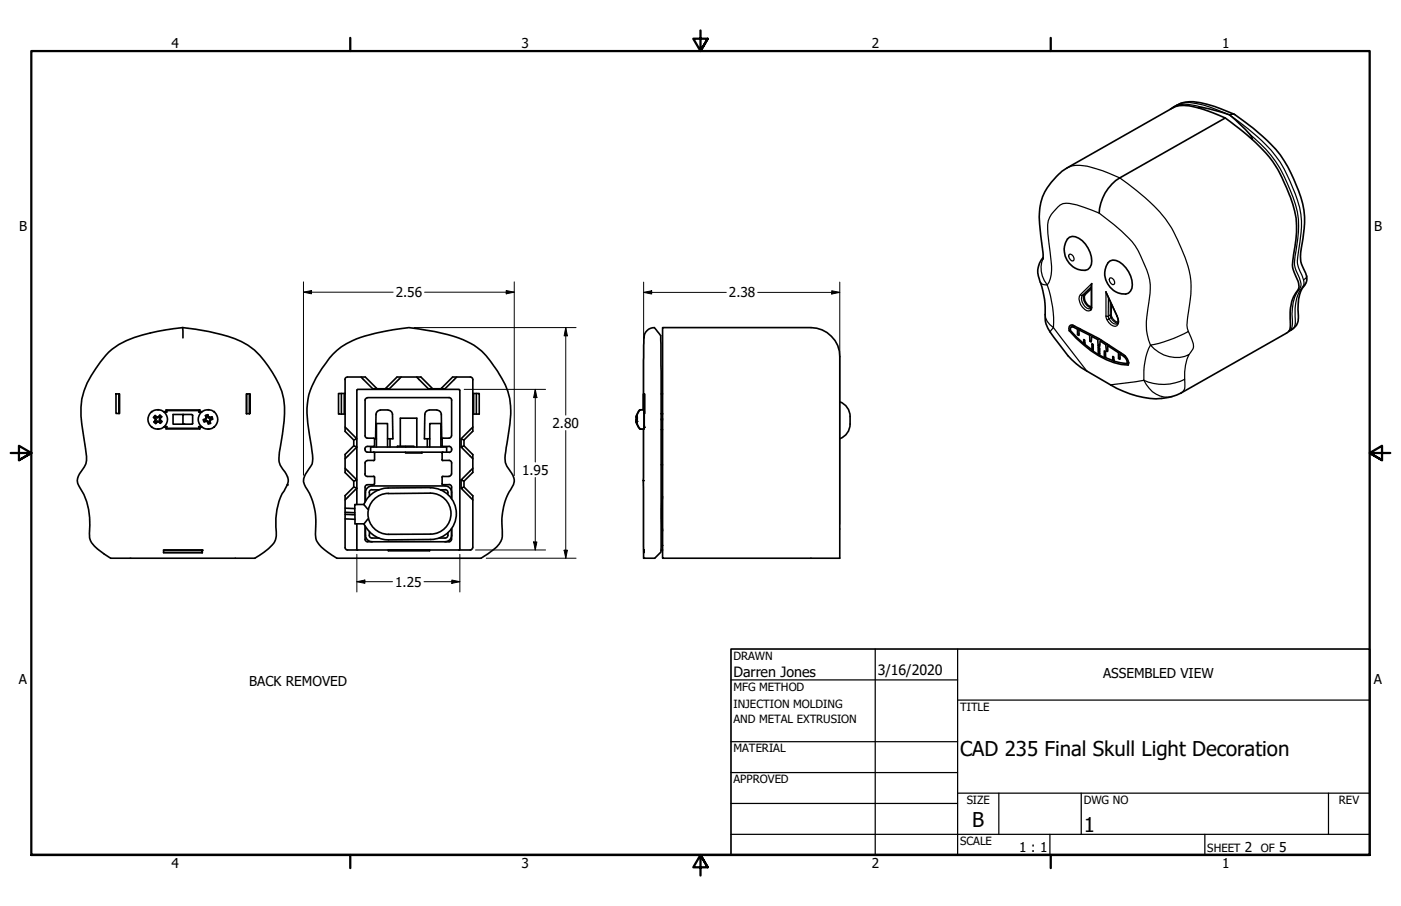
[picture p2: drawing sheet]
<svg xmlns="http://www.w3.org/2000/svg" width="432mm" height="279mm" viewBox="0 0 432 279" stroke-linecap="round" stroke-linejoin="round" font-family="sans-serif">
<!-- layer: Visible (ANSI) -->
<g fill="none" stroke="#000" stroke-width=".51">
<path d="M360.7 33.7a10 10 0 0 1 9.3-2 46.7 46.7 0 0 1 10.4 3.5M369.4 33.3l1.1-.2 2.2 .5 6.3 1.8 3.3 3a12.1 12.1 0 0 1 3.7 4.3l-.2 .2M377.6 36.4l-32.5 18.5a13.5 13.5 0 0 0-6.3 10.8M379 35.4l1.3-.2a64.4 64.4 0 0 1 14.3 12.6 49 49 0 0 1 7.3 17.1 42.1 42.1 0 0 1-1 13 10.6 10.6 0 0 0 1.6 6.7 4.1 4.1 0 0 1-1.1 4.3 17.3 17.3 0 0 0-1.2 9.1 4.3 4.3 0 0 1-3 4.2M321.5 79.4a6.7 6.7 0 0 0-.8 7.7 30.2 30.2 0 0 1 1.5 12 19.4 19.4 0 0 0 4.3 7.1 24.4 24.4 0 0 0 8.5 8.2 57.6 57.6 0 0 0 13.3 7.1 19.6 19.6 0 0 0 15.7-.3l32.9-18.7a2.56 2.56 0 0 0 .8-2.9 14.4 14.4 0 0 1 2.5-10.6v-1.7l-.8-2a8.7 8.7 0 0 1-.7-6.9 28.2 28.2 0 0 0-1.3-18.2 38.7 38.7 0 0 0-13.2-18.7l-2.4-1.9a20.7 20.7 0 0 0-9.3-5.3 18.2 18.2 0 0 0-10.1-1.5l-33.5 19a20.1 20.1 0 0 0-8.1 10.6 37.3 37.3 0 0 0 .4 13.9l.3 3.6M329 73.7a2.49 2.49 0 0 1 3.5-.2 8.5 8.5 0 0 1 3.9 8.1 2.34 2.34 0 0 1-3.2 1.7 6.3 6.3 0 0 1-4.2-9.6zM336.5 87.4l-.1 7.3-.2 .4M340.9 90l3.4 7.5a2.1 2.1 0 0 1 0 2.4M341.5 81a2.47 2.47 0 0 1 3.5-.2 8.5 8.5 0 0 1 3.9 8.1 2.37 2.37 0 0 1-3.2 1.7 6.4 6.4 0 0 1-4.2-9.6zM33.5 108.6a26.6 26.6 0 0 1 12.9-5.9l4.7-1 5.2-.7a57.5 57.5 0 0 1 18.1 4.3 24.9 24.9 0 0 1 10.6 11.3 19.8 19.8 0 0 1 2.6 13.2l-.5 4.1a29.9 29.9 0 0 0-1.1 8.6l1.1 2.2a4.4 4.4 0 0 1 1 5.6 19.6 19.6 0 0 0-2.9 14.3 5.3 5.3 0 0 1-2.5 4.6l-4.2 2.9h-44.4a15.8 15.8 0 0 1-6.2-5.4l-.3-2.2a22 22 0 0 0-3.7-15.5 4.4 4.4 0 0 1 1.4-4 5.1 5.1 0 0 0 1.4-4.2l-.3-2.5a50.7 50.7 0 0 1-1.2-15.2 32.8 32.8 0 0 1 8.3-14.5zM56.3 101l.1 3.2M102.6 109.2a27.2 27.2 0 0 1 14.7-6.8l8.7-1.4a61.6 61.6 0 0 1 18 4.3 22.4 22.4 0 0 1 9.6 9.6 20.4 20.4 0 0 1 3.6 15.8l-1.5 9.6a5.7 5.7 0 0 0 1.2 4.5 4.3 4.3 0 0 1 .8 5.7 20.9 20.9 0 0 0-2.9 14.1 6.4 6.4 0 0 1-3.6 5.6l-2.9 1.9h-44.5l-3.9-2.6-1.5-1.5a5 5 0 0 1-1.1-4.7 21.2 21.2 0 0 0-3.5-13.9 4.2 4.2 0 0 1 1.3-4.6 6 6 0 0 0 1-5.8l-1.2-8.4a21.2 21.2 0 0 1 4.4-17z"/>
<path d="M111.3 116.3l3.6 3.6h1.3l-3.6-3.6h-5.5a.79 .79 0 0 0-.8 .8l.1 15.9 2.6 2.7 1-.4-3.6-3.6M116.2 119.9h2.5M123.6 116.3l-3.6 3.6h-1.3l3.7-3.6h7.3l3.6 3.6h2.6M128.5 116.3l3.5 3.6h1.3M140.8 116.3l-3.6 3.6h-1.3l3.6-3.6h5.5l.5 .2 .2 .6v4.2M198.5 104.2a3.1 3.1 0 0 1 3.2-3.2l.6 .8a3.5 3.5 0 0 1 1.3 3.2l.2 63.7-.1 1.5-1.9 1.9h-3.4l-.2-23.9M198.5 104l-.2 22.4M204.2 101h45.7a9 9 0 0 1 8.9 9v62.1h-54.6zM329.9 100.3l.4-.1a77.5 77.5 0 0 1 16.7 9.8 2.73 2.73 0 0 1 .7 2.6 22.6 22.6 0 0 1-13.7-6.2l-2.3-2.1-2.1-2.3-.2-.7zM329.9 101.9l-.3 .1M330.6 100.3v.3M330.9 100.9h-.8l-.2 1.1 4.1 4"/>
<path d="M330.9 100.9l1.2 .6M330.9 100.4l-.7 .4M331.3 100.6l-.4 .3M332.5 101.3l-.4 .2v1.7l.4-.3M332.5 101.7l3.4 1.7M333 101.5l-.5 .2v1.7l-.4-.2M334.3 105.8l-.3 .2v-1.3l.3 .2v1.3l2.2 1.7M336.3 103.2l-.4 .2v1.8M336.5 103.8l1.8 .9M336.9 103.5l-.4 .3-.2 1.7-.4-.3 .5-.2M336.9 107.6l-.4 .3v-1.9l.4 .2v2.1l1.6 1M338.8 104.5l-.5 .2 .2 2 .5-.3"/>
<path d="M338.9 109.1l-.4 .2v-2.2l.5 .3-.1 2.1 1.5 .8M339.1 105.2l1.7 1.1M339.5 104.9l-.4 .3-.2 1.7-.4-.2M340.7 110.1l-.3 .2v-2.1l.3 .3v1.8l2.3 .9M341.2 106l-.4 .3 .2 1.9 .4-.3M341.4 106.6l3.3 2.2M341.8 106.4l-.4 .2v1.8l-.4-.2M343.3 111.1l-.3 .1v-1.3l.3 .2v1.3l4 .7M345.1 108.6l-.4 .2v1.8l.5-.3M345.2 109.2l1.2 .7M345.6 109l-.4 .2v1.6l-.5-.2M346.4 109.9a2.21 2.21 0 0 1 .9 2.2"/>
<path d="M346.8 109.7l-.4 .2M347.8 111.9l-.5 .2M35.8 121.5h1v6h-1zM36.6 121.5v6M36.8 121.5v6M46.7 131.6l.2 .2M46.9 126.9l-.2 .1M47.3 128.7l.5 .2M47.4 130.1l.4-.2 .4 .3-.2 .4M47.8 128.9l.3 .4-.3 .6M47.8 128.1l.8 .6 .7-.7 .5 .5-.5 .8 .6 .7-.5 .6-.7-.6-.7 .6-.6-.5 .5-.7-.6-.7zM47.8 128.1l.3 .5"/>
<path d="M47.8 129.7h.2M47.9 129l-.1 .2M48.1 128.6l-.3 .3M48.1 129.3l-.2 .1M48.3 130l-.1 .2M48.3 128.5l-.1 .2M48.6 128.7v.1M48.6 129.9l-.3 .1 .2 .2M48.8 128.5l.1 .2M49 130.1h.1M49 130l-.4-.1 .1 .1M49.1 128.5l-.5 .3-.5-.2"/>
<path d="M49.1 128.5l.3 .3M49.1 129.3h.2M49.3 128l-.2 .5M49.3 129h.1M49.4 128.8l-.3 .5 .4 .5M49.5 129.5l-.2 .2M49.8 128.5l-.4 .3M49.9 130l-.4-.2-.4 .3 .3 .5M50.4 126.9h.8M50.4 131.8h.8M50.6 127.1h.9M50.6 131.6h.9"/>
<path d="M51.2 131.6v.7h10.4M51.3 131.6l.1 .5h9.8l.1-.5M51.3 127.1l.1-.5h9.8l.1 .5M56.4 130.8v-.2l.2 .2h2.5M56.4 127.8h-3.1v3h3.1M59.1 127.8h-2.5l-.2 .3v-.3v3M59.2 127.9l.2 .2M59.4 128.1v2.5l-.2 .2M61.2 127.1h.9M61.2 131.6h.9M61.5 126.4v.7M61.6 126.4v.5h.8"/>
<path d="M61.6 126.4h-10.4v.7M61.6 131.6l-.1 .7M62.4 131.8h-.8v.5M62.7 129.4h.5M63.2 129.4l.1 .5M63.3 128.1l.8-.2 .4 .8 .8-.2 .2 .8-.7 .4 .1 .9-.7 .1-.4-.7-.9 .1-.2-.7 .8-.4zM63.3 129.9l.6-.1 .3 .5M63.3 128.1l.3 .4M63.3 129.9l-.4 .2M63.3 129.2l.1 .1M63.5 129l.1 .1M63.5 129.8l.1 .1"/>
<path d="M63.6 128.5v.6l-.4 .3M63.7 128.7l-.2 .1M63.9 129.8l-.1 .2M64 128.4l.3 .5 .6-.1M64 128.4l-.4 .1M64.1 127.9l-.1 .5M64.1 130.1l-.1 .1M64.3 128.5l-.2 .1M64.5 128.7l-.2 .2M64.5 130l.1 .2M64.6 129.6l-.1 .4 .2-.1M64.7 128.7v.2"/>
<path d="M64.8 129.3l-.2 .3 .2 .1M64.9 130.6l-.3-.4-.4 .1v.4M65.1 129.3h-.3l.2 .2M65.3 128.5l-.4 .3 .2 .5h.4M65.9 126.9l.1 .1M66 131.6l-.1 .2M75.9 127.6h1.1v-6.1v6.1M76 121.5v6.1M76.9 121.5v6.1M77 121.5h-1.1v6.1M105.2 121.3v6.4M106.1 121.3v6.4"/>
<path d="M106.4 121.3h-2.1v6.4h2.1M109 135.7v1.8M110.2 120.1l-.2 .3v35.2M110.2 120.1h31.3M112.5 123.4l.1 11.3 .7 .4 2 .1 .1 2.2M113.3 122.7l-.6 .2-.2 .5M113.3 122.6h25.1M114.2 139.4v-1.5h23.5v1.5M115.2 139.4l.2 .3v2M115.4 137.4l-.2 .3h-1.9a.89 .89 0 0 0-.8 .8 .89 .89 0 0 0 .8 .9h25.1M116 137.9v-7.3h3.4v7.3M117.2 126.4h2.4"/>
<path d="M117.3 126.5a1.37 1.37 0 0 0-1.4 1.3l-.1 7.5h.2M119.6 126.5a1.37 1.37 0 0 1 1.4 1.3l.1 7.5h-1.7M120.2 135.3v2.6M122.5 137.9v-.3h2.5v.3M123.4 137.6v-8.6h5.1v8.9M125 139.4v.3h5v-.3M125.1 137.9v-.3h2.5v.3M131.7 135.3v2.6M132.3 126.5a1.37 1.37 0 0 0-1.4 1.3l-.1 7.5h1.7M132.3 126.4h2.3M132.5 137.9v-7.3h3.4v7.3M134.7 126.5a1.37 1.37 0 0 1 1.3 1.3l.1 7.5h-.2"/>
<path d="M136.2 137.4l.3 .3M136.3 135.4v2M136.3 139.7v2M136.5 135.1l-.3 .3M136.5 139.4l-.3 .3M136.5 135.1h1.9M136.5 137.7h1.9M138.4 137.7a.93 .93 0 0 1 .8 .9 .93 .93 0 0 1-.8 .9M138.4 122.6a.79 .79 0 0 1 .8 .8M139.2 123.4l-.1 11-.2 .5-.5 .2M141.4 120.1l.3 .3v49l-.3 .3M142.1 135.3l.9 .4"/>
<path d="M145.7 131.7l-3.6 3.6v2.6M145.7 127.7v5.3l-2.7 2.7v1.8M145.7 121.3h2v6.4h-2zM146 121.3v6.4M146.8 121.3v6.4M196.1 129.2l.1 .8M196.1 128.5h.1M196.1 129.7h.1M196.2 130.3l.2 .5M196.2 128.7l.2-.2-.2 1 .2 1.2-.2-.8M196.2 128.7l.1 .6M196.2 128.7v1.1"/>
<path d="M196.2 130l.1 1 .8 1.2M196.2 128.1v.3M196.2 128.7l.2 .1M196.2 129h.2M196.2 128.8h.1M196.3 130.2l-.2-.2 .1 .5M196.3 130.5l.9 1.7M196.4 129.2l-.2 .3M196.4 127.9l-.3 .6 .1 .2M197.1 126.5l-.6 .8-.4 1.3M197.1 126.5l1-.1 .5 .4v5l-.2 .5-1.3-.1M197.2 132.2l.3 .1"/>
<path d="M197.2 126.5l-.7 1.1-.3 1.1M197.5 126.4l-.3 .1M198.3 126.4v-4.9l.1 4.9M198.3 132.3l-.1 15.8M198.4 126.4l.1 .2M198.4 126.4v.1M198.5 132l-.1 .1M198.6 126.9v.7M198.6 131.1v.7M198.6 121.5v6.1zM203.8 132.5h.4M203.8 121.5h.4"/>
<path d="M203.8 127.6h.4M203.8 129.5h.4M203.8 129.2h.4M258.8 123.9a4.8 4.8 0 0 1 3.2 4.5v2.4M262 130.8a4.8 4.8 0 0 1-3.2 4.5M106.4 141.5l3.6-3.6-1-.4-2.6 2.7v5.5l2.6 2.7 1-.4-3.6-3.6M106.4 156.7l2.9 .1M106.4 158l2.9 .1M106.4 158.6l2.9 .2M109 150.2l1 .4-3.6 3.6M109 148.4v1.8l-2.6 2.7v15.9M112.1 155.6h-2.8v1.4l.1 4.5h2.8"/>
<path d="M112.1 155.6l1.2 1.4M112.5 150.2v4.6M113.3 142l-.6 .3-.2 .4v3.4a.79 .79 0 0 0 .8 .8h1.9M113.3 142h1.9M113.9 151.9v1.1M114.6 151a.86 .86 0 0 0-.8 .9M114.7 151.1h2.1M115.2 146.9l.2 .3v2M115.2 149.5h-2.2l-.5 .7M115.4 149.2l-.2 .2M115.4 141.8l-.2 .2M132.6 150.4a8 8 0 0 1 8.1 7.9 8 8 0 0 1-8 8.1l-12.9 .1a8.3 8.3 0 0 1-7.6-5"/>
<path d="M132.6 152.1a6.3 6.3 0 0 1 6.4 6.3 6.3 6.3 0 0 1-6.3 6.3M132.7 152.1h-13a6.3 6.3 0 0 0-6.3 6.4 6.3 6.3 0 0 0 6.4 6.3l12.9-.1M132.7 150.4l-13.1 .1a8.2 8.2 0 0 0-7.5 5.1M135.8 151.1h1.4M136.2 141.8l.3 .2M136.2 149.2l.3 .3M136.3 147.2v2M136.5 146.9l-.3 .3M136.5 146.9h1.9M136.5 142h1.9M136.5 149.5h1.9M137.2 149.9h-22.6a2 2 0 0 0-2 2v2.7"/>
<path d="M137.2 151a1 1 0 0 1 .8 1.4M137.2 149.9a2 2 0 0 1 2 2M138.4 149.4a.79 .79 0 0 1 .8 .8M138.4 142a.79 .79 0 0 1 .8 .8v3.4l-.3 .5-.5 .2M139.2 150.2v3.5M142.1 148v2.6M143 148.4v1.8M145.7 154.2l-3.6-3.6 .9-.4 2.7 2.7v15.9M145.7 141.5l-3.6-3.6 .9-.4 2.7 2.7v5.5l-2.7 2.7-.9-.4 3.6-3.6M198.2 148.1v.1M203.8 143.3h.4M204.2 153.2a43.9 43.9 0 0 0 0 10.5"/>
<path d="M50.4 169.6h12v.8h-12zM50.4 169.7h11.9v.7h-11.9M62.3 169.6v.8M106.4 160l3 .1M106.4 168.9l.2 .5 .5 .2h37.8l.6-.2 .2-.5M110 161.5l-.1 7.9 .3 .3M112.5 162.2v4.1M112.5 166.3l.2 .6 .6 .2h25.1M112.6 165.1a2 2 0 0 0 2 2M112.6 162.5v2.6M113.4 160l-1.2 1.5M113.8 165.1a.86 .86 0 0 0 .8 .8h2.2"/>
<path d="M113.9 164v1.1M119.7 169.6h12.7v.3h-12.7zM135.4 165.9h1.8M138 164.3v.8M138 165.1a.86 .86 0 0 1-.8 .8M139.1 166.3l-.2 .6-.5 .2M139.2 163.1v3.2M139.2 165.1a2 2 0 0 1-2 2M198.4 169.6l.1 .8zM204.2 168.2l-.4 .1 .4-.1M204.2 169.6l-.5 .1"/>
<circle cx="48.6" cy="129.3" r="2.99"/>
<circle cx="64.1" cy="129.3" r="2.99"/>
</g>
<!-- layer: Visible Narrow (ANSI) -->
<g fill="none" stroke="#000" stroke-width=".38">
<path d="M361.8 33a9 9 0 0 1 6.8-.4l2.4 .6M362.7 32.4a7.8 7.8 0 0 1 6-.5 44.7 44.7 0 0 1 10.3 3.5 57.6 57.6 0 0 1 15.6 14.6 55.8 55.8 0 0 1 6.3 16.1 44.5 44.5 0 0 1-.9 13 9.3 9.3 0 0 0 1.4 6.2 3.1 3.1 0 0 1-.7 4.2 18.5 18.5 0 0 0-1.5 10.3l-.3 1.1-.9 .8M328.9 51.8a11.6 11.6 0 0 1 9 .3l7.2 2.8a58.1 58.1 0 0 1 15 13.9 55 55 0 0 1 6.7 16.3 36.5 36.5 0 0 1-.7 12.5l-.3 2.7 .5 1.9a40.8 40.8 0 0 1-11.7 4.2 10 10 0 0 0 11.9 2.9 15.2 15.2 0 0 0-1.4 7.7 14.6 14.6 0 0 1-12.5 .3 7.8 7.8 0 0 0 8.6 5M385.2 41.4a37.5 37.5 0 0 1 12.4 17.2 25.3 25.3 0 0 1 2.4 14.9l-.5 3.7a10 10 0 0 0 0 6.3l.5 1.1a5.1 5.1 0 0 1 .7 4.1 11.7 11.7 0 0 0-2.5 8.1 7.3 7.3 0 0 1-.4 4.9l-.6 .5M321.5 79.7a7.9 7.9 0 0 0 1.3 8.2 2.13 2.13 0 0 1-2.1-.8M329.5 78.5a1.26 1.26 0 0 1 1.3 .5 1.26 1.26 0 0 1 0 1.5 1.46 1.46 0 0 1-1.3-2zM322.1 97a5 5 0 0 0 2.6 4l10.3 13.4M333 90.9a3.6 3.6 0 0 0 2.6 5l.6-.2 .3-.8M333 90.9l.6 .2a3.1 3.1 0 0 0 2.1 4.1l.5-.1M333 90.9l3.5-3.5v7.5M336.2 95.1v.6M336.4 94.6a2.82 2.82 0 0 1-1.9-3.7l-.3-.2a3.1 3.1 0 0 0 2.1 4.2"/>
<path d="M336.4 88.4l-2.8 2.7 2.8-2.5M336.4 94.7l.1 .2M336.4 89.1l-1.9 1.8M340.9 97.5a3.6 3.6 0 0 0 2.8 3.1 1.59 1.59 0 0 0 1-2.2l-.3-.9M340.9 97.5h.7M340.9 97.5v-7.5l3.5 7.5M341.2 98.6l.6-.3a2.41 2.41 0 0 0 2.5 1.6M341.6 97.5l.2 .8 .6-.3a2.89 2.89 0 0 0 2.1 1.6M341.6 91.8v5.7M342 85.8a1.26 1.26 0 0 1 1.3 .5 1.26 1.26 0 0 1 0 1.5 1.46 1.46 0 0 1-1.3-2zM342.2 97.2h.3M342.2 97.2l.2 .8 .3-.1-.2-.7"/>
<path d="M342.2 93v4.2M342.2 97.2l-.6 .3M342.6 93.8l-.1 3.4M342.7 97.9a2.4 2.4 0 0 0 1.9 1.4M344.3 97.5h.1M402.4 87.4l-.8 .9M402.7 85.2v.3l-.9 .8M323.7 102.5l.1-.5 .9-1a33.7 33.7 0 0 0-1.9-13.1 10.1 10.1 0 0 0 1.2-7.2l-.7-5.8a20.8 20.8 0 0 1-.2-6.8 10.8 10.8 0 0 1 4.5-5.3 11.5 11.5 0 0 1 6.5 1.1l4.7 1.8a52.6 52.6 0 0 1 11.1 10.1l1.6 2.9a27.1 27.1 0 0 1 3 9.1v2.6l-1.2 8.8a15.6 15.6 0 0 0 1.3 7.2 21.3 21.3 0 0 0-2 10.9l-10.3 1.4M365.1 117l.1 1.2a2.66 2.66 0 0 1-1.2 3M366.3 102.2a10.4 10.4 0 0 1 1.5 5.1l-1.3 2"/>
</g>
<!-- layer: Visible (ANSI) -->
<g fill="#000">
<circle cx="48.6" cy="132.3" r=".25"/>
<circle cx="48.6" cy="126.4" r=".25"/>
<circle cx="56.6" cy="130.8" r=".25"/>
<circle cx="64.1" cy="126.4" r=".25"/>
<circle cx="64.1" cy="132.3" r=".25"/>
<circle cx="196.1" cy="129.4" r=".25"/>
<circle cx="196.2" cy="130" r=".25"/>
<circle cx="196.2" cy="129.9" r=".25"/>
<circle cx="198.6" cy="131.8" r=".25"/>
<circle cx="88.5" cy="149.5" r=".25"/>
<circle cx="198.2" cy="148.2" r=".25"/>
<circle cx="62.3" cy="169.7" r=".25"/>
<circle cx="198.4" cy="172.1" r=".25"/>
</g>
<!-- layer: Border (ANSI) -->
<path d="M107.9 11.7v4M215.9 9.4v6.3l-2.2-3.8h4.4l-2.2 3.8 2.2-3.8M323.8 11.7v4M3.3 139.7h6.4l-3.9-2.2v4.4l3.9-2.2-3.9 2.2M428.5 139.7h-6.4l3.9-2.2v4.4l-3.9-2.2 3.9 2.2M9.7 263.7v-248h412.4v248h-412.4h412.4M107.9 263.7v4M218.1 267.5l-2.2-3.8 2.2 3.8h-4.4l2.2-3.8v6.3M323.8 263.7v4" fill="none" stroke="#000" stroke-width=".7"/>
<!-- layer: Title (ANSI) -->
<g fill="none" stroke="#000" stroke-width=".38">
<path d="M225.3 209.7h69.8M269.7 200.2v63.5M295.1 215.9h127M295.1 200.2v63.5M225.3 228.7h69.8M225.3 238.3h69.8M225.3 257.3h196.8M225.3 247.8h69.8M295.1 244.6h127M307.8 244.6v12.7M323.6 257.3v6.4M333.2 244.6v12.7"/>
<path d="M371.3 257.3v6.4M409.4 244.6v12.7"/>
</g>
<path d="M225.3 200.2h196.8v63.5h-196.8z" fill="none" stroke="#000" stroke-width=".51"/>
<!-- layer: Dimension (ANSI) -->
<g fill="none" stroke="#000" stroke-width=".31">
<path d="M93.5 90.1l2.5-.5v1zM93.5 90.1h27.7M93.5 86.9v59.7M130.9 90.1h27.6M156 89.6l2.5 .5-2.5 .5zM158.5 86.9v59.8M198.4 90.2l2.5-.5v1zM198.4 90.2h25.4M198.4 87v83.6M233.6 90.2h25.2M256.3 89.7l2.5 .5-2.5 .5zM258.8 87v74.5"/>
<path d="M127.6 101h49.9M174.4 101l.5 2.6h-1zM174.4 101v27M143.1 120.1h25M165 120.1l.5 2.5h-1zM165 120.1v22.4M174.4 132.8v39.3M165 147.3v22.3M110 179.4l2.5-.5v1zM110 179.4h11M110 170.9v11.7M130.7 179.4h11"/>
<path d="M139.3 178.9l2.4 .5-2.4 .5zM141.7 170.9v11.7M146.6 169.6h21.5M149.9 172.1h27.6M164.5 167.1h1l-.5 2.5zM173.9 169.7h1l-.5 2.4z"/>
</g>
<g fill="#000">
<path d="M93.5 90.1l2.5-.5v1z" fill-rule="evenodd"/>
<path d="M156 89.6l2.5 .5-2.5 .5z" fill-rule="evenodd"/>
<path d="M198.4 90.2l2.5-.5v1z" fill-rule="evenodd"/>
<path d="M256.3 89.7l2.5 .5-2.5 .5z" fill-rule="evenodd"/>
<path d="M174.4 101l.5 2.6h-1z" fill-rule="evenodd"/>
<path d="M165 120.1l.5 2.5h-1z" fill-rule="evenodd"/>
<path d="M110 179.4l2.5-.5v1z" fill-rule="evenodd"/>
<path d="M139.3 178.9l2.4 .5-2.4 .5z" fill-rule="evenodd"/>
<path d="M164.5 167.1h1l-.5 2.5z" fill-rule="evenodd"/>
<path d="M173.9 169.7h1l-.5 2.4z" fill-rule="evenodd"/>
</g>
<g font-size="6.3">
<text x="295.9" y="233">CAD 235 Final Skull Light Decoration</text>
<text x="299.7" y="255.1">B</text>
<text x="334" y="256.5">1</text>
</g>
<g font-size="4.4">
<text x="226.1" y="208.9">Darren Jones</text>
<text x="270.5" y="208.2">3/16/2020</text>
</g>
<g font-size="4.2">
<text x="52.8" y="14.7">4</text>
<text x="160.8" y="14.7">3</text>
<text x="268.7" y="14.7">2</text>
<text x="376.7" y="14.7">1</text>
<text x="5.9" y="71.4">B</text>
<text x="423.5" y="71.4">B</text>
<text x="122" y="91.6">2.56</text>
<text x="224.7" y="91.7">2.38</text>
<text x="170.3" y="132">2.80</text>
<text x="160.9" y="146.4">1.95</text>
<text x="121.8" y="180.9">1.25</text>
<text x="340" y="209.1">ASSEMBLED VIEW</text>
<text x="5.8" y="211.1">A</text>
<text x="76.8" y="211.5">BACK REMOVED</text>
<text x="423.4" y="211.1">A</text>
<text x="314.1" y="262.9">1 : 1</text>
<text x="383.7" y="262.8">2</text>
<text x="394.2" y="262.8">5</text>
<text x="52.8" y="267.7">4</text>
<text x="160.8" y="267.7">3</text>
<text x="268.7" y="267.7">2</text>
<text x="376.7" y="267.7">1</text>
</g>
<g font-size="3.5">
<text x="226.1" y="203.5">DRAWN</text>
<text x="226.1" y="213">MFG METHOD</text>
<text x="226.1" y="218.4">INJECTION MOLDING</text>
<text x="295.9" y="219.2">TITLE</text>
<text x="226.1" y="222.9">AND METAL EXTRUSION</text>
<text x="226.1" y="232">MATERIAL</text>
<text x="226.1" y="241.6">APPROVED</text>
<text x="297.9" y="248">SIZE</text>
<text x="334" y="248">DWG NO</text>
<text x="412.7" y="247.9">REV</text>
<text x="295.9" y="260.7">SCALE</text>
<text x="372.1" y="262.8">SHEET</text>
<text x="388.6" y="262.8">OF</text>
</g>
</svg>
